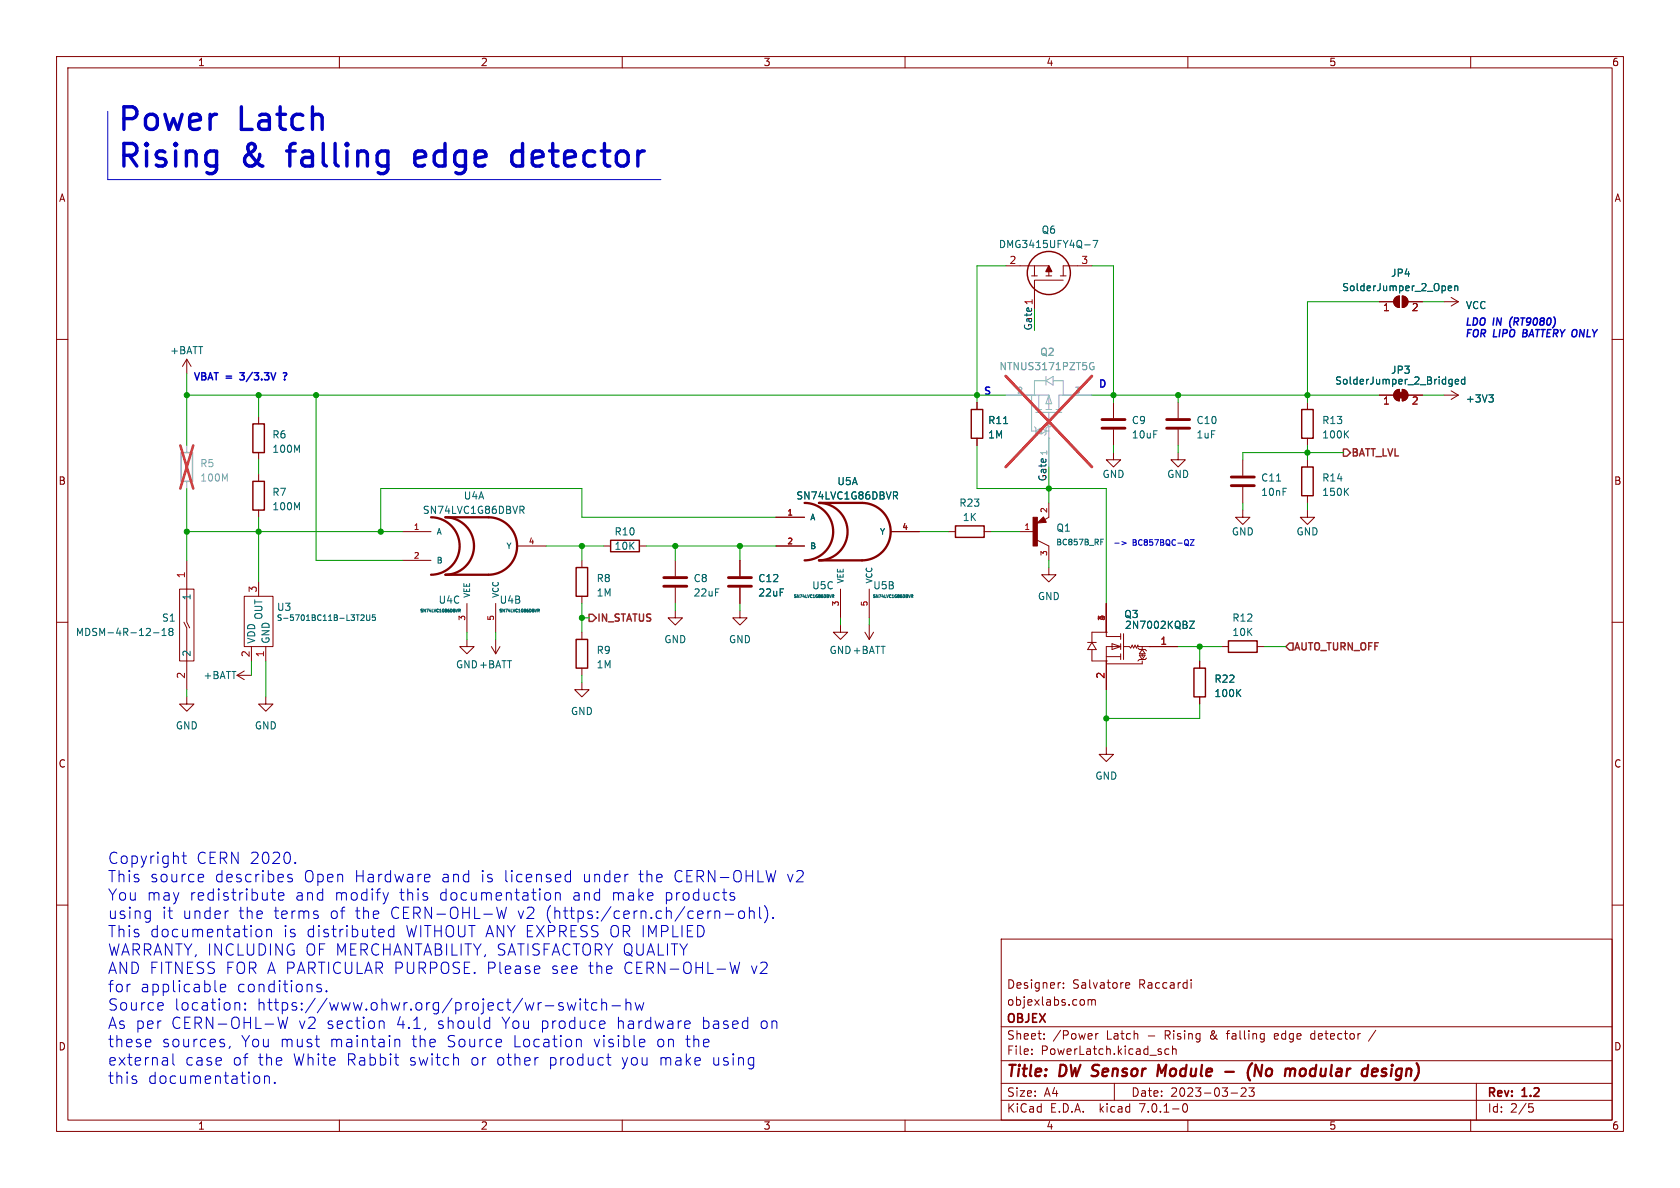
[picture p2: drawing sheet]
<svg xmlns="http://www.w3.org/2000/svg" width="297mm" height="210mm" viewBox="0 0 297 210" stroke-linecap="round" stroke-linejoin="round" font-family="sans-serif">
<g fill="none" stroke="#840000" stroke-width=".18">
<path d="M10 10h277v190h-277zM12 12h273v186h-273zM60 10v2M110 10v2M160 10v2M210 10v2M260 10v2M10 60h2M177.8 47h7.6v1.8M182.4 48.8h1M182.9 47v1.8M184.9 48.8h1"/>
<path d="M187.5 48.8h1M188 49.5h-5.1v5.1M193 47h-5v1.8M243.8 53.3h2.6M246.7 52.6l.7-.3v2.1a1.02 1.02 0 0 1-.9-.7 1.02 1.02 0 0 1 .2-1.1zM247.9 52.3a1.02 1.02 0 0 1 1 1 1.02 1.02 0 0 1-1 1.1zM248.9 53.3h2.6M255.3 53.3h2.5M256.5 52.6l1.3 .7M257.8 53.3l-1.3 .8M285 60h2M33 63.5v2.5"/>
<path d="M33 63.5l-.7 1.3M33 63.5l.8 1.3M45.7 73.7v1.2M172.7 71.1v1.3M172.7 77.5v1.2M196.8 71.1v2.8M196.8 75.9v2.8M208.3 71.1v2.8M208.3 75.9v2.8M231.1 71.1v1.3M231.1 77.5v1.2M243.8 69.9h2.6"/>
<path d="M246.7 69.1l.7-.3v2.1a1.02 1.02 0 0 1-.9-.7 1.02 1.02 0 0 1 .2-1.1zM247.9 68.8a1.02 1.02 0 0 1 1 1.1 1.02 1.02 0 0 1-1 1zM248.9 69.9h2.6M255.3 69.9h2.5M256.5 69.1l1.3 .8M257.8 69.9l-1.3 .7M33 99.1v10.9l.5 1M45.7 80v1.3M45.7 83.8v1.3M45.7 90.2v1.2M71.1 94h5.1M71.1 99.1h5.1"/>
<path d="M91.4 96.5h5.1M102.9 99.1v1.2M106.7 96.5h1.2M113 96.5h1.3M119.4 99.1v2.8M130.8 99.1v2.8M137.2 96.5h5M137.2 91.4h5M157.5 94h5.1M167.6 94h1.3M174 94h1.3M180.3 94h2.6"/>
<path d="M183.4 95.5l2 1v2.6M185.4 88.9v2.5l-.7 .5M196.8 80v1.3h1.3l-1.3 1.3-1.2-1.3h1.2M208.3 80v1.3h1.2l-1.2 1.3-1.3-1.3h1.3M219.7 90.2v1.2h1.3l-1.3 1.3-1.3-1.3h1.3M219.7 81.3v2.8M219.7 86.1v2.8M231.1 90.2v1.2h1.3l-1.3 1.3-1.2-1.3h1.2M231.1 81.3v1.3M231.1 87.6v1.3M10 110h2M31.7 104.1h2.6v12.7h-2.6z"/>
<path d="M32.5 110l.5 1v10.9M41.9 119.4l1.3 .7M41.9 119.4h2.5M43.2 105.4h5.1v8.9h-5.1zM43.2 118.6l-1.3 .8M44.4 114.3v2.5M45.7 102.9v2.5M47 114.3v2.5M82.5 113v1.3h1.3l-1.3 1.3-1.2-1.3h1.2M82.5 106.7v5.1M86.9 114.3l.7 1.3M87.6 106.7v5.1"/>
<path d="M87.6 113v2.6M88.4 114.3l-.8 1.3M102.9 105.4v1.3M102.9 111.8v1.2M102.9 118.1v1.3M119.4 108v1.2h1.2l-1.2 1.3-1.3-1.3h1.3M119.4 103.9v2.8M130.8 108v1.2h1.3l-1.3 1.3-1.3-1.3h1.3M130.8 103.9v2.8M148.6 110.5v1.3h1.3l-1.3 1.2-1.3-1.2h1.3M148.6 104.1v5.1M152.9 111.8l.8 1.2"/>
<path d="M153.7 104.1v5.1M153.7 110.5v2.5M154.4 111.8l-.7 1.2M185.4 100.3v1.3h1.3l-1.3 1.3-1.3-1.3h1.3M192.3 113.6h1.5M193 113.6l.8 1.2h-1.5zM193 114.8v2h2.6M195.6 116.8h.1M195.6 111.8h.1M195.6 116.1h2.5M195.6 106.7v5.8h2.5M195.6 111.8h-2.6v1.7"/>
<path d="M196.6 113.8l1.5 .5-1.5 .5zM198.1 114.3h-2.5v7.6M198.1 112v1M198.1 113.8v1M198.1 115.6v1M198.6 114.3h1l.3 .3 .3-.6 .2 .6 .3-.6 .2 .6 .3-.6v.3h7.1M198.6 112v4.6M201.2 114.6l.2 .2h1l.3 .3M201.4 115.8h1l-.5 .8zM201.9 114.8l.5 .8h-1zM201.9 114.3v.5M201.9 115.6v.5"/>
<path d="M201.9 116.8v.5h-6.3M202.7 116.3l-.3 .3h-1l-.2 .2M203.2 114.3h.1M212.1 116.8v1.3M215.9 114.3h1.3M222.2 114.3h1.3M285 110h2M33 123.2v1.3h1.3l-1.3 1.2-1.3-1.2h1.3M47 123.2v1.3h1.3l-1.3 1.2-1.3-1.2h1.3M102.9 120.7v1.2h1.2l-1.2 1.3-1.3-1.3h1.3M195.6 132.1v1.3h1.2l-1.2 1.2-1.3-1.2h1.3M212.1 123.2v1.3"/>
<path d="M10 160h2M285 160h2M177 166h108v32h-108zM187.4 173.7h.1M188 174.6v.1M188 173.8v.1M192.4 176.7v1M192.4 176.8l.4-.1 .2 .2M193 176.9l.2-.2 .4 .1v.9M193 176.9v.8M199 173.9l.2-.2h.3l.2 .2v.2l-.7 .1M199 174.5l.2 .2 .4-.1"/>
<path d="M210.6 173.2v.1M210.6 173.7v1M60 198v2M110 198v2M160 198v2M177 194.5h108M177 191.5h108M177 187.5h108M177 181.5h108M182.4 186.3v.1M182.4 185.5v.1M184.6 183.6v.1"/>
<path d="M184.6 182.8v.1M193.7 182.7v1M194.1 182.7l-.2 .1-.2 .2M197 191.5v3M206.6 185.5l-.4-.1-.3 .3v.4l.2 .2h.5M207.3 185.5l.2-.1 .4 .1v.9M207.3 184.9v1.5M209.2 195.2l.2-.1a.81 .81 0 0 1 .6 .6 .81 .81 0 0 1-.3 .8l-.1 .1a.81 .81 0 0 1-.4-1.4zM210 198v2M217.6 193.2h1.2M219.4 192.4l.6-.1 .2 .1 .1 .3-.9 1.1h.9M220.8 192.3h.9l-.5 .6 .4 .1v.7l-.2 .1h-.4l-.2-.1"/>
<path d="M223.1 182.7l.4 .1M223.5 182.7v1.2l-.1 .2-.4 .1M223.5 183.6l-.4 .1M240.5 182.7l-.3 .1M260 198v2M261 191.5v6.5M270.3 195.1h.7M270.4 195.7h.4l.3 .3-.2 .5-.5 .1"/>
</g>
<path d="M205.3 189.7l-.5-1.5-.2 2M216.6 189.5h1.5M221.4 187.9a2.35 2.35 0 0 0-.4 3.1M221.7 190.2l.3-2 .9 2M228.7 188.9l.3 .3-.1 1M242.6 189.6l.9-.2v-.4l-.2-.1-.6 .1-.2 .9 .3 .3 .5-.1" fill="none" stroke="#840000" stroke-width=".4"/>
<g fill="none" stroke="#006464" stroke-width=".18">
<path d="M191.8 43.3h.9M193.2 42.5h.9l-.6 1.3M256 51l.6-.2v-.2l-.4-.1-.2 .2 .1 .6h.5M257.2 50.7l.2-.2 .3 .1v.8M257.2 50.5v.9M256.4 67.1h.3M256.7 67.1v1l-.2 .2M256.7 67.8l-.3 .1M257.3 67.5l.6-.1-.1-.3h-.4l-.1 .1v.6h.5M259 67.1h-.4l-.2 .2 .1 .5h.5M259 66.6v1.3M263.2 69.8h.8l-.4 .5"/>
<path d="M263.7 70.3l.3 .2v.3l-.3 .3M91.9 89.5h.5l.2 .2-.1 .4-.6 .1M92.2 90.2l.4 .6M158 86.9h.4l.3 .3-.1 .4h-.6M158.3 87.6l.4 .6M194.6 95.8h.3M194.6 95.3h.5M27.1 111.9h1M28.6 112.3h.8M28.6 111.4l.4-.3v1.2M30.1 111.6l-.2 .3v.2l.2 .2h.2l.3-.2v-.2l-.3-.3M30.1 111.6l-.2-.2 .2-.3h.2l.3 .2-.3 .3"/>
<path d="M30.1 111.6h.2M63.8 108.8l.4-.1 .2 .3-.6 .7h.6M64.8 108.7v.8l.2 .2 .4-.2v-.8M66.3 108.7h-.4l-.1 .5 .5-.1v.5l-.1 .1-.4-.1M81.1 107.7l.3 .1-.1 .1h-.2M81.2 107.9l.2 .3M95.1 107.7l.2 .1v.1h-.2M95.2 107.9l.1 .3M147.1 105.1l.3 .1v.2h-.3M147.2 105.4l.2 .2M161.1 105.1l.3 .1-.1 .2h-.2M161.2 105.4l.2 .2"/>
<path d="M210.3 109.8h.9l-.9 1.3h.9"/>
</g>
<g fill="none" stroke="#840000" stroke-width=".25">
<path d="M44.7 74.9h2v5.1h-2zM171.7 72.4h2v5.1h-2zM230.1 72.4h2.1v5.1h-2.1zM44.7 85.1h2v5.1h-2zM107.9 95.5h5.1v2h-5.1zM168.9 93h5.1v2h-5.1zM230.1 82.6h2.1v5h-2.1zM101.9 100.3h2v5.1h-2zM101.9 113h2v5.1h-2zM211.1 118.1h2v5.1h-2zM217.2 113.3h5v2h-5z"/>
<circle cx="185.4" cy="48.3" r="3.8"/>
</g>
<path d="M194.8 75.7h4.1M194.8 74.2h4.1M206.2 75.7h4.1M206.2 74.2h4.1M217.7 85.9h4M217.7 84.3h4M117.3 103.6h4.1M117.3 102.1h4.1M128.8 103.6h4M128.8 102.1h4" fill="none" stroke="#840000" stroke-width=".51"/>
<g fill="#840000" stroke="#840000" stroke-width=".18">
<path d="M182.6 91.4h.8v5.1h-.8z"/>
<path d="M183.4 92.5l1.1-1.1 .5 .9z"/>
<path d="M247.1 69.3h1.1v1.1h-1.1z"/>
<path d="M246.7 69.1l.7-.3v2.1a1.02 1.02 0 0 1-.9-.7 1.02 1.02 0 0 1 .2-1.1z"/>
<path d="M247.9 68.8a1.02 1.02 0 0 1 1 1.1 1.02 1.02 0 0 1-1 1z"/>
<path d="M246.7 52.6l.7-.3v2.1a1.02 1.02 0 0 1-.9-.7 1.02 1.02 0 0 1 .2-1.1z"/>
<path d="M247.9 52.3a1.02 1.02 0 0 1 1 1 1.02 1.02 0 0 1-1 1.1z"/>
</g>
<path d="M76.2 91.4a5.1 5.1 0 0 1 5.1 5.1 5.1 5.1 0 0 1-5.1 5.1M78.7 91.4h7.7a5.1 5.1 0 0 1 5 5.1 5.1 5.1 0 0 1-5 5.1h-7.7a5.1 5.1 0 0 0 5.1-5.1 5.1 5.1 0 0 0-5.1-5.1zM142.2 88.9a5.1 5.1 0 0 1 5.1 5.1 5.1 5.1 0 0 1-5.1 5.1M144.8 88.9h7.6a5.1 5.1 0 0 1 5.1 5.1 5.1 5.1 0 0 1-5.1 5.1h-7.6a5.1 5.1 0 0 0 5-5.1 5.1 5.1 0 0 0-5-5.1z" fill="none" stroke="#840000" stroke-width=".41"/>
<g fill="none" stroke="#a1a1a1" stroke-width=".18">
<path d="M33 78.7v1.3M177.8 69.9h7.6M182.4 69.9v6.3h.5M182.9 69.9h.1M182.9 75.4l.2 .3v1l.3 .3M183.1 76.2l.8-.5v1zM183.1 72.9h4.6M183.1 72.4h1M183.6 76.2h.5M183.6 69.9v2.5M184.1 75.7l.8 .5-.8 .5zM184.9 76.2h.5"/>
<path d="M184.9 66.5v1.6M184.9 72.4h1M184.9 67.3h-2v2.6M184.9 67.3l1.3-.8v1.6zM185.2 75.4l-.3 .3v1l-.2 .3M185.4 77.5h.1M185.4 69.9v2.5M185.4 72.9v1l-.2 .3 .5 .2-.5 .3 .5 .2-.5 .3 .5 .2h-.3v7.2M185.4 69.9l.5 1.5h-1zM186.2 67.3h1.8v2.6M186.7 72.4h1M188 69.9h.1"/>
<path d="M193 69.9h-5.8v2.5M33 85.1v1.3"/>
</g>
<path d="M192.8 64.1h.5M193.1 64.8h.3v.4l-.3 .2-.3-.1" fill="none" stroke="#989898" stroke-width=".18"/>
<path d="M31.9 78.7l2.3 7.7M34.2 78.7l-2.3 7.7M177.8 66.5l15.2 16.1M193 66.5l-15.2 16.1" fill="none" stroke="#eb3a3d" stroke-width=".46"/>
<path d="M185.4 47l.5 1h-1z" fill="#840000" stroke="#840000" stroke-width=".25"/>
<path d="M32 80h2v5.1h-2z" fill="none" stroke="#a1a1a1" stroke-width=".25"/>
<path d="M237.5 79.4h.6l.7 .6-.7 .6h-.6zM104.1 108.6h.7l.6 .6-.6 .7h-.7zM228 113.7h.6v1.2h-.6l-.7-.6z" fill="none" stroke="#725600" stroke-width=".25"/>
<path d="M90.9 26.9l-.4 .6v1.1l.4 .6" fill="none" stroke="#0000c2" stroke-width=".6"/>
<path d="M42.4 65.9h.8M42.4 67l.1 .1M48.7 65.9l-.4 1.3M50.3 67v.2M50.5 65.9h-.4M50.6 66.4l-.3 .3" fill="none" stroke="#0000c2" stroke-width=".25"/>
<g fill="none" stroke="#0000c2" stroke-width=".18">
<path d="M19 19.7v12.1h97.8M197.1 96h.8M198.3 95.7l.8 .3-.8 .3M210.4 95.4h.7l-.7 1h.7M32.2 151.3h.8M32.5 150.6v1.8l.1 .2h.4M35.3 154.6h.6l.1 .4-1 .2M35.9 155.8l-.6 .1M47.9 157.8h.8M48.2 157.1v1.7l.1 .2 .4 .1M49.2 158.5l1-.2-.1-.4-.6-.1-.3 .3 .1 .9 .2 .1 .6-.1M51.6 154.6h-.5l-.2 .2 .1 .3 .6 .2 .1 .2-.1 .3-.2 .1-.5-.1"/>
<path d="M52.2 152.5l.1 .1h-.1M52.2 152.5l-.1 .1h.1M52.2 152.5v.1M67.7 157.8l.5 1.3M68.2 159.1l-.2 .5M68.7 157.8l-.5 1.3M75.3 154.6h.6l.1 .4-1 .2M75.5 158.6l.1 .1-.1 .3M75.9 155.8l-.6 .1M96.4 158a.54 .54 0 0 1 .5-.2 .54 .54 0 0 1 .4 .4v.5a.54 .54 0 0 1-.4 .4 .54 .54 0 0 1-.5-.2M98.2 158a.5 .5 0 0 1 .8 .1v1M98.2 157.8v1.3"/>
<path d="M100.9 154.6h-.6l-.4 .3v.6l.2 .3 .2 .1 .6-.1M100.9 153.9v2M111 154.6h-.3M129.8 157.9l-.5-.1-.3 .3 .1 .3 .7 .2 .1 .1-.1 .3-.2 .1-.6-.1M137.1 153.9l-.4 2M26.4 161l.2 .1M26.6 161l-.1 1.8M26.6 162.3l-.2 .1M28.6 177.2l.2 .1 .1 .4-1 .2M28.8 178.5l-.2 .1M38.1 175.2l.2 .1M39 174.7l.9-.2-.1-.4-.6-.1-.2 .3v.9l.2 .1 .6-.1"/>
<path d="M40.2 161h.2M41.8 177.2h.3l.3 .3v1.1M43.3 178.4l.1 .1-.1 .1M43.3 178.4l-.1 .1 .1 .1M43.3 177.3v.2M43.3 178.4v.2M43.3 177.3l.1 .1-.1 .1M43.3 177.3l-.1 .1 .1 .1M45.4 164.4a.54 .54 0 0 1 .9 .3v.5a.54 .54 0 0 1-.9 .3M47.1 164.5a.5 .5 0 0 1 .9 .1v1M47.1 164.3v1.3M49.1 179.8l.5 2 .4-1.4 .4 1.4 .5-2"/>
<path d="M56 161.7l.3 .3-.1 .3-.2 .1M56 161l.2 .1M56.8 174.1l-.5-.1-.3 .3 .1 .3 .7 .2 .1 .1-.1 .3-.2 .1-.6-.1M57.7 175.1l.1 .1-.1 .1M57.7 175.1l-.1 .1 .1 .1M57.7 175.1v.2M67.6 164.3l.2 .1 .1 .3-.9 .2M67.8 165.5l-.2 .1M69.6 164.4l-.6-.1-.3 .4v.5l.2 .3 .1 .1 .6-.1M69.6 163.6v2M86.6 179.8v2M87.8 160.4l.5 2 .4-1.5 .3 1.5 .5-2"/>
<path d="M95.1 170.8h.2l.1 .4-.9 .2M95.3 172l-.2 .1M99.5 177.3l-.5-.1-.2 .3 .1 .3 .6 .2 .1 .2-.1 .3-.2 .1-.5-.1M100.3 177.2l.4 1.4 .3-1 .4 1 .4-1.4M102.6 176.6v.2M102.6 177.2v1.4M102.6 176.6l-.1 .1 .1 .1M102.6 176.6l.1 .1-.1 .1M103.2 177.2h.8M103.5 176.6v1.7l.1 .2 .4 .1M105.5 177.3l-.5-.1-.4 .4v.6l.2 .3 .2 .1 .5-.1M106.4 177.4a.5 .5 0 0 1 .8 .1v1.1"/>
<path d="M106.4 176.6v2M108.2 177.8h1.5M110.7 177.4a.5 .5 0 0 1 .8 .1v1.1M110.7 176.6v2M112.3 177.2l.4 1.4 .3-1 .4 1 .4-1.4M127 161l.2 .3v1.1M128.2 161.6h1.5M129 170.1l.5 2 .4-1.4 .4 1.4 .5-2M130.7 161.2a.54 .54 0 0 1 .5-.2 .54 .54 0 0 1 .4 .4v.6a.54 .54 0 0 1-.5 .4 .54 .54 0 0 1-.5-.4zM132.2 179.8v2M132.5 161.2a.5 .5 0 0 1 .8 .1v1.1M132.5 160.4v2"/>
<path d="M134.3 160.4v1.7l.3 .3M135.1 160.1a2.29 2.29 0 0 1 0 3M136.7 162.2l.1 .1-.1 .1M136.7 162.2l-.1 .1 .1 .1M136.7 162.2v.2M30.6 186.3v1.7l.3 .3M40.7 185l-.2 .3M45.8 190.4l.1 .2-.1 .7M46.8 190.2v1.3M46.8 190.4a.5 .5 0 0 1 .8 .1v1M48.6 191.3l.1 .1-.1 .1M48.6 191.3l-.1 .1 .1 .1"/>
<path d="M48.6 191.3v.2M55.7 183.7h.8M56.3 185h.2M67.1 180.6l.2-.1 .5 .1 .1 1.2M69.7 187h.8M69.8 183.9a.5 .5 0 0 1 .9 .1v1M69.8 183.7v1.3M70 188l.1 .2 .4 .1M75.2 181.7l-.1 .3M80.5 187h.5v.2v1.1M86 180.5l.6 .1M86.6 181.7l-.6 .1"/>
<path d="M88.4 183.7l.2 .1 .1 .4-1 .2M88.6 185h-.2M95.1 187h-.3M101.9 183.9a.5 .5 0 0 1 .9 .1v1M101.9 183.7v1.3M106.1 180.6l.6-.1 .2 .1 .1 .3-1 .2M106.1 181.7l.2 .1 .6-.1M107.2 187h.8M107.5 186.3v1.7l.1 .2 .4 .1M113.1 185h.2h.6M113.1 183.8l.6-.1 .2 .1 .1 .4-1 .2M121.1 180.6l.6-.1 .2 .1 .1 .3-1 .2"/>
<path d="M121.1 181.7l.2 .1 .6-.1M132 180.5l.2 .1M132.2 181.7l-.2 .1M132.7 187h.5M133.2 188.2l-.5 .1M133.2 187v1.6l-.3 .4"/>
</g>
<g fill="none" stroke="#009600" stroke-width=".18">
<path d="M177.8 47h-5.1v24.1M182.9 54.6v3.8M193 47h3.8v24.1M243.8 53.3h-12.7v17.8M251.5 53.3h3.8M33 69.9h144.8M33 66v12.7M45.7 69.9v3.8M55.9 69.9v29.2h15.2M172.7 78.7v7.7h22.9v20.3M193 69.9h50.8M196.8 78.7v1.3"/>
<path d="M208.3 69.9v1.2M208.3 78.7v1.3M231.1 78.7v2.6M251.5 69.9h3.8M33 94h38.1M33 86.4v12.7M45.7 81.3v2.5M45.7 91.4v11.5M96.5 96.5h10.2M102.9 96.5v2.6M114.3 96.5h22.9M119.4 96.5v2.6"/>
<path d="M130.8 96.5v2.6M137.2 91.4h-34.3v-5h-35.6v7.6M162.6 94h5M175.3 94h5M185.4 82.6v6.3M185.4 99.1v1.2M219.7 88.9v1.3M231.1 88.9v1.3M237.5 80h-17.8v1.3M44.4 116.8v2.6M47 116.8v6.4M82.5 111.8v1.2"/>
<path d="M87.6 111.8v1.2M102.9 106.7v5.1M102.9 119.4v1.3M102.9 109.2h1.2M119.4 106.7v1.3M130.8 106.7v1.3M148.6 109.2v1.3M153.7 109.2v1.3M208.3 114.3h7.6M212.1 114.3v2.5M223.5 114.3h3.8M33 121.9v1.3"/>
<path d="M195.6 121.9v10.2M212.1 124.5v2.5h-16.5"/>
</g>
<g fill="#009600" stroke="#009600" stroke-width=".18">
<circle cx="119.4" cy="96.5" r=".46"/>
<circle cx="102.9" cy="96.5" r=".46"/>
<circle cx="130.8" cy="96.5" r=".46"/>
<circle cx="102.9" cy="109.2" r=".46"/>
<circle cx="33" cy="69.9" r=".46"/>
<circle cx="45.7" cy="69.9" r=".46"/>
<circle cx="33" cy="94" r=".46"/>
<circle cx="55.9" cy="69.9" r=".46"/>
<circle cx="45.7" cy="94" r=".46"/>
<circle cx="195.6" cy="127" r=".46"/>
<circle cx="231.1" cy="80" r=".46"/>
<circle cx="231.1" cy="69.9" r=".46"/>
<circle cx="212.1" cy="114.3" r=".46"/>
<circle cx="196.8" cy="69.9" r=".46"/>
<circle cx="208.3" cy="69.9" r=".46"/>
<circle cx="172.7" cy="69.9" r=".46"/>
<circle cx="185.4" cy="86.4" r=".46"/>
<circle cx="67.3" cy="94" r=".46"/>
</g>
<g font-size="5.6" fill="#0000c2">
<text x="21" y="23.4">Power</text>
<text x="42.4" y="23.4">Latch</text>
<text x="21" y="29.8">Rising</text>
<text x="43" y="29.8">&amp;</text>
<text x="51.7" y="29.8">falling</text>
<text x="74.7" y="29.8">edge</text>
<text x="92.5" y="29.8">detector</text>
</g>
<g font-size="2.8" fill="#0000c2">
<text x="19" y="152.9">Copyright</text>
<text x="34.6" y="152.9">CERN 2020.</text>
<text x="19" y="156.1">This</text>
<text x="19" y="159.4">You may</text>
<text x="26.5" y="156.1">source</text>
<text x="33.4" y="159.4">redistribute</text>
<text x="37.9" y="156.1">describes</text>
<text x="52" y="159.4">and</text>
<text x="53.6" y="156.1">Open</text>
<text x="59" y="159.4">modify</text>
<text x="62.5" y="156.1">Hardware</text>
<text x="70.4" y="159.4">this</text>
<text x="77.4" y="159.4">documentation</text>
<text x="77.8" y="156.1">and</text>
<text x="84.7" y="156.1">is</text>
<text x="88.8" y="156.1">licensed</text>
<text x="100.9" y="159.4">and</text>
<text x="102.7" y="156.1">under</text>
<text x="107.9" y="159.4">make</text>
<text x="112.6" y="156.1">the</text>
<text x="117.2" y="159.4">products</text>
<text x="118.8" y="156.1">CERN-OHLW</text>
<text x="138.7" y="156.1">v2</text>
<text x="19" y="162.6">using</text>
<text x="19" y="165.9">This</text>
<text x="26.5" y="165.9">documentation</text>
<text x="28.6" y="162.6">it</text>
<text x="32.2" y="162.6">under</text>
<text x="42" y="162.6">the</text>
<text x="48.2" y="162.6">terms</text>
<text x="50" y="165.9">is</text>
<text x="54" y="165.9">distributed</text>
<text x="58.1" y="162.6">of</text>
<text x="62.6" y="162.6">the</text>
<text x="68.7" y="162.6">CERN-OHL-W</text>
<text x="71.5" y="165.9">WITHOUT ANY EXPRESS OR IMPLIED</text>
<text x="91.2" y="162.6">v2</text>
<text x="96.1" y="162.6">(https:/cern.ch/cern-ohl).</text>
<text x="19" y="169.1">WARRANTY, INCLUDING</text>
<text x="19" y="172.3">AND FITNESS FOR A PARTICULAR PURPOSE.</text>
<text x="53.9" y="169.1">OF MERCHANTABILITY, SATISFACTORY QUALITY</text>
<text x="85.8" y="172.3">Please</text>
<text x="97.2" y="172.3">see</text>
<text x="103.8" y="172.3">the</text>
<text x="109.9" y="172.3">CERN-OHL-W</text>
<text x="132.4" y="172.3">v2</text>
<text x="19" y="175.6">for</text>
<text x="19" y="178.8">Source</text>
<text x="24.7" y="175.6">applicable</text>
<text x="30.7" y="178.8">location:</text>
<text x="41.8" y="175.6">conditions.</text>
<text x="45.3" y="178.8">https://www.ohwr.org/project/wr-switch-hw</text>
<text x="19" y="182">As per</text>
<text x="19" y="185.3">these</text>
<text x="28.6" y="185.3">sources,</text>
<text x="30.2" y="182">CERN-OHL-W</text>
<text x="42.5" y="185.3">You must</text>
<text x="52.6" y="182">v2</text>
<text x="57.5" y="182">section</text>
<text x="58.1" y="185.3">maintain</text>
<text x="69.8" y="182">4.1,</text>
<text x="72.6" y="185.3">the</text>
<text x="77" y="182">should</text>
<text x="78.7" y="185.3">Source</text>
<text x="88.4" y="182">You produce</text>
<text x="90.4" y="185.3">Location</text>
<text x="104.6" y="185.3">visible</text>
<text x="108.7" y="182">hardware</text>
<text x="115.7" y="185.3">on</text>
<text x="120.9" y="185.3">the</text>
<text x="123.7" y="182">based</text>
<text x="134" y="182">on</text>
<text x="19" y="188.5">external</text>
<text x="19" y="191.8">this</text>
<text x="26.1" y="191.8">documentation.</text>
<text x="32.6" y="188.5">case</text>
<text x="41" y="188.5">of</text>
<text x="45.5" y="188.5">the</text>
<text x="51.6" y="188.5">White</text>
<text x="61.1" y="188.5">Rabbit</text>
<text x="72.1" y="188.5">switch</text>
<text x="82.9" y="188.5">or</text>
<text x="87.5" y="188.5">other</text>
<text x="96.7" y="188.5">product</text>
<text x="109.5" y="188.5">you</text>
<text x="116.2" y="188.5">make</text>
<text x="125.5" y="188.5">using</text>
</g>
<g font-size="2.8" fill="#840000">
<text x="178" y="190.8">Title:</text>
<text x="187.4" y="190.8">DW Sensor</text>
<text x="205.9" y="190.8">Module</text>
<text x="223" y="190.8">(No</text>
<text x="230.3" y="190.8">modular</text>
<text x="244.5" y="190.8">design)</text>
</g>
<g font-size="2.1" fill="#840000">
<text x="178" y="177.9">objexlabs.com</text>
<text x="178" y="174.9">Designer:</text>
<text x="189.6" y="174.9">Salvatore</text>
<text x="201.3" y="174.9">Raccardi</text>
<text x="178" y="183.9">Sheet:</text>
<text x="178" y="181.1">OBJEX</text>
<text x="186.2" y="183.9">/Power</text>
<text x="195.6" y="183.9">Latch</text>
<text x="202.9" y="183.9">-</text>
<text x="206" y="183.9">Rising</text>
<text x="214" y="183.9">&amp;</text>
<text x="217.1" y="183.9">falling</text>
<text x="225.6" y="183.9">edge</text>
<text x="232.1" y="183.9">detector</text>
<text x="242.5" y="183.9">/</text>
<text x="178" y="186.6">File:</text>
<text x="184" y="186.6">PowerLatch.kicad_sch</text>
<text x="178" y="196.8">KiCad</text>
<text x="178" y="194">Size:</text>
<text x="184.6" y="194">A4</text>
<text x="185.7" y="196.8">E.D.A.</text>
<text x="194.4" y="196.8">kicad</text>
<text x="200" y="194">Date:</text>
<text x="201.5" y="196.8">7.0.1-0</text>
<text x="206.9" y="194">2023-03-23</text>
<text x="263" y="194.2">Rev:</text>
<text x="263" y="196.8">Id:</text>
<text x="267" y="196.8">2/5</text>
<text x="269.2" y="194.2">1.2</text>
</g>
<g font-size="1.8" fill="#840000">
<text x="35" y="11.8">1</text>
<text x="85" y="11.8">2</text>
<text x="135" y="11.8">3</text>
<text x="185" y="11.8">4</text>
<text x="235" y="11.8">5</text>
<text x="285" y="11.8">6</text>
<text x="10.4" y="35.8">A</text>
<text x="285.4" y="35.8">A</text>
<text x="10.3" y="85.8">B</text>
<text x="285.3" y="85.8">B</text>
<text x="10.3" y="135.8">C</text>
<text x="285.3" y="135.8">C</text>
<text x="10.3" y="185.8">D</text>
<text x="285.3" y="185.8">D</text>
<text x="35" y="199.8">1</text>
<text x="85" y="199.8">2</text>
<text x="135" y="199.8">3</text>
<text x="185" y="199.8">4</text>
<text x="235" y="199.8">5</text>
<text x="285" y="199.8">6</text>
</g>
<g font-size="1.8" fill="#006464">
<text x="184.1" y="41.5">Q6</text>
<text x="176.5" y="44">DMG3415UFY4Q-7</text>
<text x="237.2" y="51.6">SolderJumper_2_Open</text>
<text x="245.9" y="49.1">JP4</text>
<text x="259.1" y="54.8">VCC</text>
<text x="30" y="62.8">+BATT</text>
<text x="236" y="68.1">SolderJumper_2_Bridged</text>
<text x="245.9" y="66.2">JP3</text>
<text x="259.1" y="71.3">+3V3</text>
<text x="48.1" y="77.7">R6</text>
<text x="174.6" y="75.1">R11</text>
<text x="174.6" y="77.7">1M</text>
<text x="200" y="75.1">C9</text>
<text x="200" y="77.7">10uF</text>
<text x="211.5" y="75.1">C10</text>
<text x="211.5" y="77.7">1uF</text>
<text x="233.7" y="75.1">R13</text>
<text x="233.7" y="77.7">100K</text>
<text x="48.1" y="80.2">100M</text>
<text x="48.1" y="87.8">R7</text>
<text x="81.9" y="88.5">U4A</text>
<text x="140.7" y="88.5">SN74LVC1G86DBVR</text>
<text x="148" y="85.9">U5A</text>
<text x="169.5" y="89.7">R23</text>
<text x="194.9" y="84.6">GND</text>
<text x="206.3" y="84.6">GND</text>
<text x="222.9" y="85.3">C11</text>
<text x="222.9" y="87.8">10nF</text>
<text x="233.7" y="85.3">R14</text>
<text x="233.7" y="87.8">150K</text>
<text x="48.1" y="90.4">100M</text>
<text x="74.7" y="91">SN74LVC1G86DBVR</text>
<text x="108.6" y="94.8">R10</text>
<text x="170.1" y="92.3">1K</text>
<text x="186.7" y="94.1">Q1</text>
<text x="217.7" y="94.8">GND</text>
<text x="229.1" y="94.8">GND</text>
<text x="108.6" y="97.3">10K</text>
<text x="33.8" y="106.2" transform="rotate(-90 33.8 106.2)">1</text>
<text x="77.5" y="106.9">U4C</text>
<text x="88.3" y="106.9">U4B</text>
<text x="105.4" y="103.1">R8</text>
<text x="105.4" y="105.6">1M</text>
<text x="122.6" y="103.1">C8</text>
<text x="122.6" y="105.6">22uF</text>
<text x="134" y="103.1">C12</text>
<text x="134" y="105.6">22uF</text>
<text x="143.5" y="104.3">U5C</text>
<text x="154.3" y="104.3">U5B</text>
<text x="183.4" y="106.2">GND</text>
<text x="13.3" y="112.6">MDSM-4R-12-18</text>
<text x="28.6" y="110">S1</text>
<text x="45.3" y="113.8" transform="rotate(-90 45.3 113.8)">VDD</text>
<text x="46.5" y="109.7" transform="rotate(-90 46.5 109.7)">OUT</text>
<text x="47.8" y="113.8" transform="rotate(-90 47.8 113.8)">GND</text>
<text x="48.9" y="108.1">U3</text>
<text x="117.4" y="113.9">GND</text>
<text x="128.8" y="113.9">GND</text>
<text x="198.7" y="109.4">Q3</text>
<text x="198.8" y="111.3">2N7002KQBZ</text>
<text x="217.8" y="110">R12</text>
<text x="217.8" y="112.6">10K</text>
<text x="33.8" y="116.1" transform="rotate(-90 33.8 116.1)">2</text>
<text x="80.6" y="118.3">GND+BATT</text>
<text x="105.4" y="115.8">R9</text>
<text x="105.4" y="118.3">1M</text>
<text x="146.6" y="115.8">GND+BATT</text>
<text x="35.9" y="120.2">+BATT</text>
<text x="214.6" y="120.8">R22</text>
<text x="214.6" y="123.4">100K</text>
<text x="31" y="129.1">GND</text>
<text x="45" y="129.1">GND</text>
<text x="100.9" y="126.6">GND</text>
<text x="193.6" y="138">GND</text>
</g>
<g font-size="1.8" fill="#a90000">
<text x="178.4" y="46.7">2</text>
<text x="191.1" y="46.7">3</text>
<text x="244.4" y="55.2">1</text>
<text x="249.5" y="55.2">2</text>
<text x="244.4" y="71.8">1</text>
<text x="249.5" y="71.8">2</text>
<text x="32.8" y="102.3" transform="rotate(-90 32.8 102.3)">1</text>
<text x="45.5" y="104.8" transform="rotate(-90 45.5 104.8)">3</text>
<text x="44.2" y="116.2" transform="rotate(-90 44.2 116.2)">2</text>
<text x="46.7" y="116.2" transform="rotate(-90 46.7 116.2)">1</text>
<text x="205.1" y="114">1</text>
<text x="32.8" y="120" transform="rotate(-90 32.8 120)">2</text>
<text x="195.3" y="120" transform="rotate(-90 195.3 120)">2</text>
</g>
<g font-size="1.8" fill="#0f0f0f">
<text x="182.5" y="58.4" transform="rotate(-90 182.5 58.4)">Gate 1</text>
<text x="185.1" y="85.1" transform="rotate(-90 185.1 85.1)">Gate</text>
</g>
<g font-size="1.8" fill="#0000c2">
<text x="259.1" y="57.6">LDO IN</text>
<text x="259.1" y="59.7">FOR LIPO</text>
<text x="267.3" y="57.6">(RT9080)</text>
<text x="269.6" y="59.7">BATTERY ONLY</text>
<text x="34.3" y="67.3">VBAT =</text>
<text x="43" y="67.3">3/3.3V</text>
<text x="51" y="67.3">?</text>
<text x="174" y="69.9">S</text>
<text x="194.3" y="68.6">D</text>
</g>
<g font-size="1.8" fill="#989898">
<text x="176.6" y="65.6">NTNUS3171PZT5G</text>
<text x="183.8" y="63.1">Q2</text>
<text x="35.3" y="82.7">R5</text>
<text x="35.3" y="85.3">100M</text>
</g>
<g font-size="1.8" fill="#725600">
<text x="239" y="81">BATT_LVL</text>
<text x="105.6" y="110.2">IN_STATUS</text>
<text x="228.8" y="115.3">AUTO_TURN_OFF</text>
</g>
<g font-size="1.4" fill="#aaa">
<text x="179.8" y="69.6">2</text>
<text x="189.9" y="69.6">3</text>
<text x="185.2" y="80.6" transform="rotate(-90 185.2 80.6)">1</text>
</g>
<g font-size="1.4" fill="#a90000">
<text x="73.1" y="93.7">1</text>
<text x="139.1" y="91.2">1</text>
<text x="159.4" y="93.7">4</text>
<text x="181" y="93.7">1</text>
<text x="185.2" y="90.7" transform="rotate(-90 185.2 90.7)">2</text>
<text x="73.1" y="98.8">2</text>
<text x="93.4" y="96.3">4</text>
<text x="139.1" y="96.3">2</text>
<text x="185.2" y="98.4" transform="rotate(-90 185.2 98.4)">3</text>
<text x="148.3" y="107.3" transform="rotate(-90 148.3 107.3)">3</text>
<text x="153.4" y="107.3" transform="rotate(-90 153.4 107.3)">5</text>
<text x="82.3" y="109.8" transform="rotate(-90 82.3 109.8)">3</text>
<text x="87.4" y="109.8" transform="rotate(-90 87.4 109.8)">5</text>
<text x="195.3" y="109.8" transform="rotate(-90 195.3 109.8)">4</text>
</g>
<g font-size="1.4" fill="#006464">
<text x="77.2" y="94.7">A</text>
<text x="143.3" y="92.1">A</text>
<text x="155.4" y="94.7">Y</text>
<text x="77.2" y="99.8">B</text>
<text x="89.4" y="97.2">Y</text>
<text x="143.3" y="97.2">B</text>
<text x="186.7" y="96.5">BC857B_RF</text>
<text x="83.2" y="105.7" transform="rotate(-90 83.2 105.7)">VEE</text>
<text x="88.3" y="105.7" transform="rotate(-90 88.3 105.7)">VCC</text>
<text x="149.3" y="103.1" transform="rotate(-90 149.3 103.1)">VEE</text>
<text x="154.4" y="103.1" transform="rotate(-90 154.4 103.1)">VCC</text>
<text x="48.9" y="109.9">S-5701BC11B-L3T2U5</text>
</g>
<text font-size="1.4" fill="#0000c2" x="200.3" y="96.5">BC857BQC-QZ</text>
<g font-size=".7" fill="#006464">
<text x="140.3" y="105.8">SN74LVC1G86DBVR</text>
<text x="154.2" y="105.8">SN74LVC1G86DBVR</text>
<text x="74.2" y="108.4">SN74LVC1G86DBVR</text>
<text x="88.2" y="108.4">SN74LVC1G86DBVR</text>
</g>
</svg>
